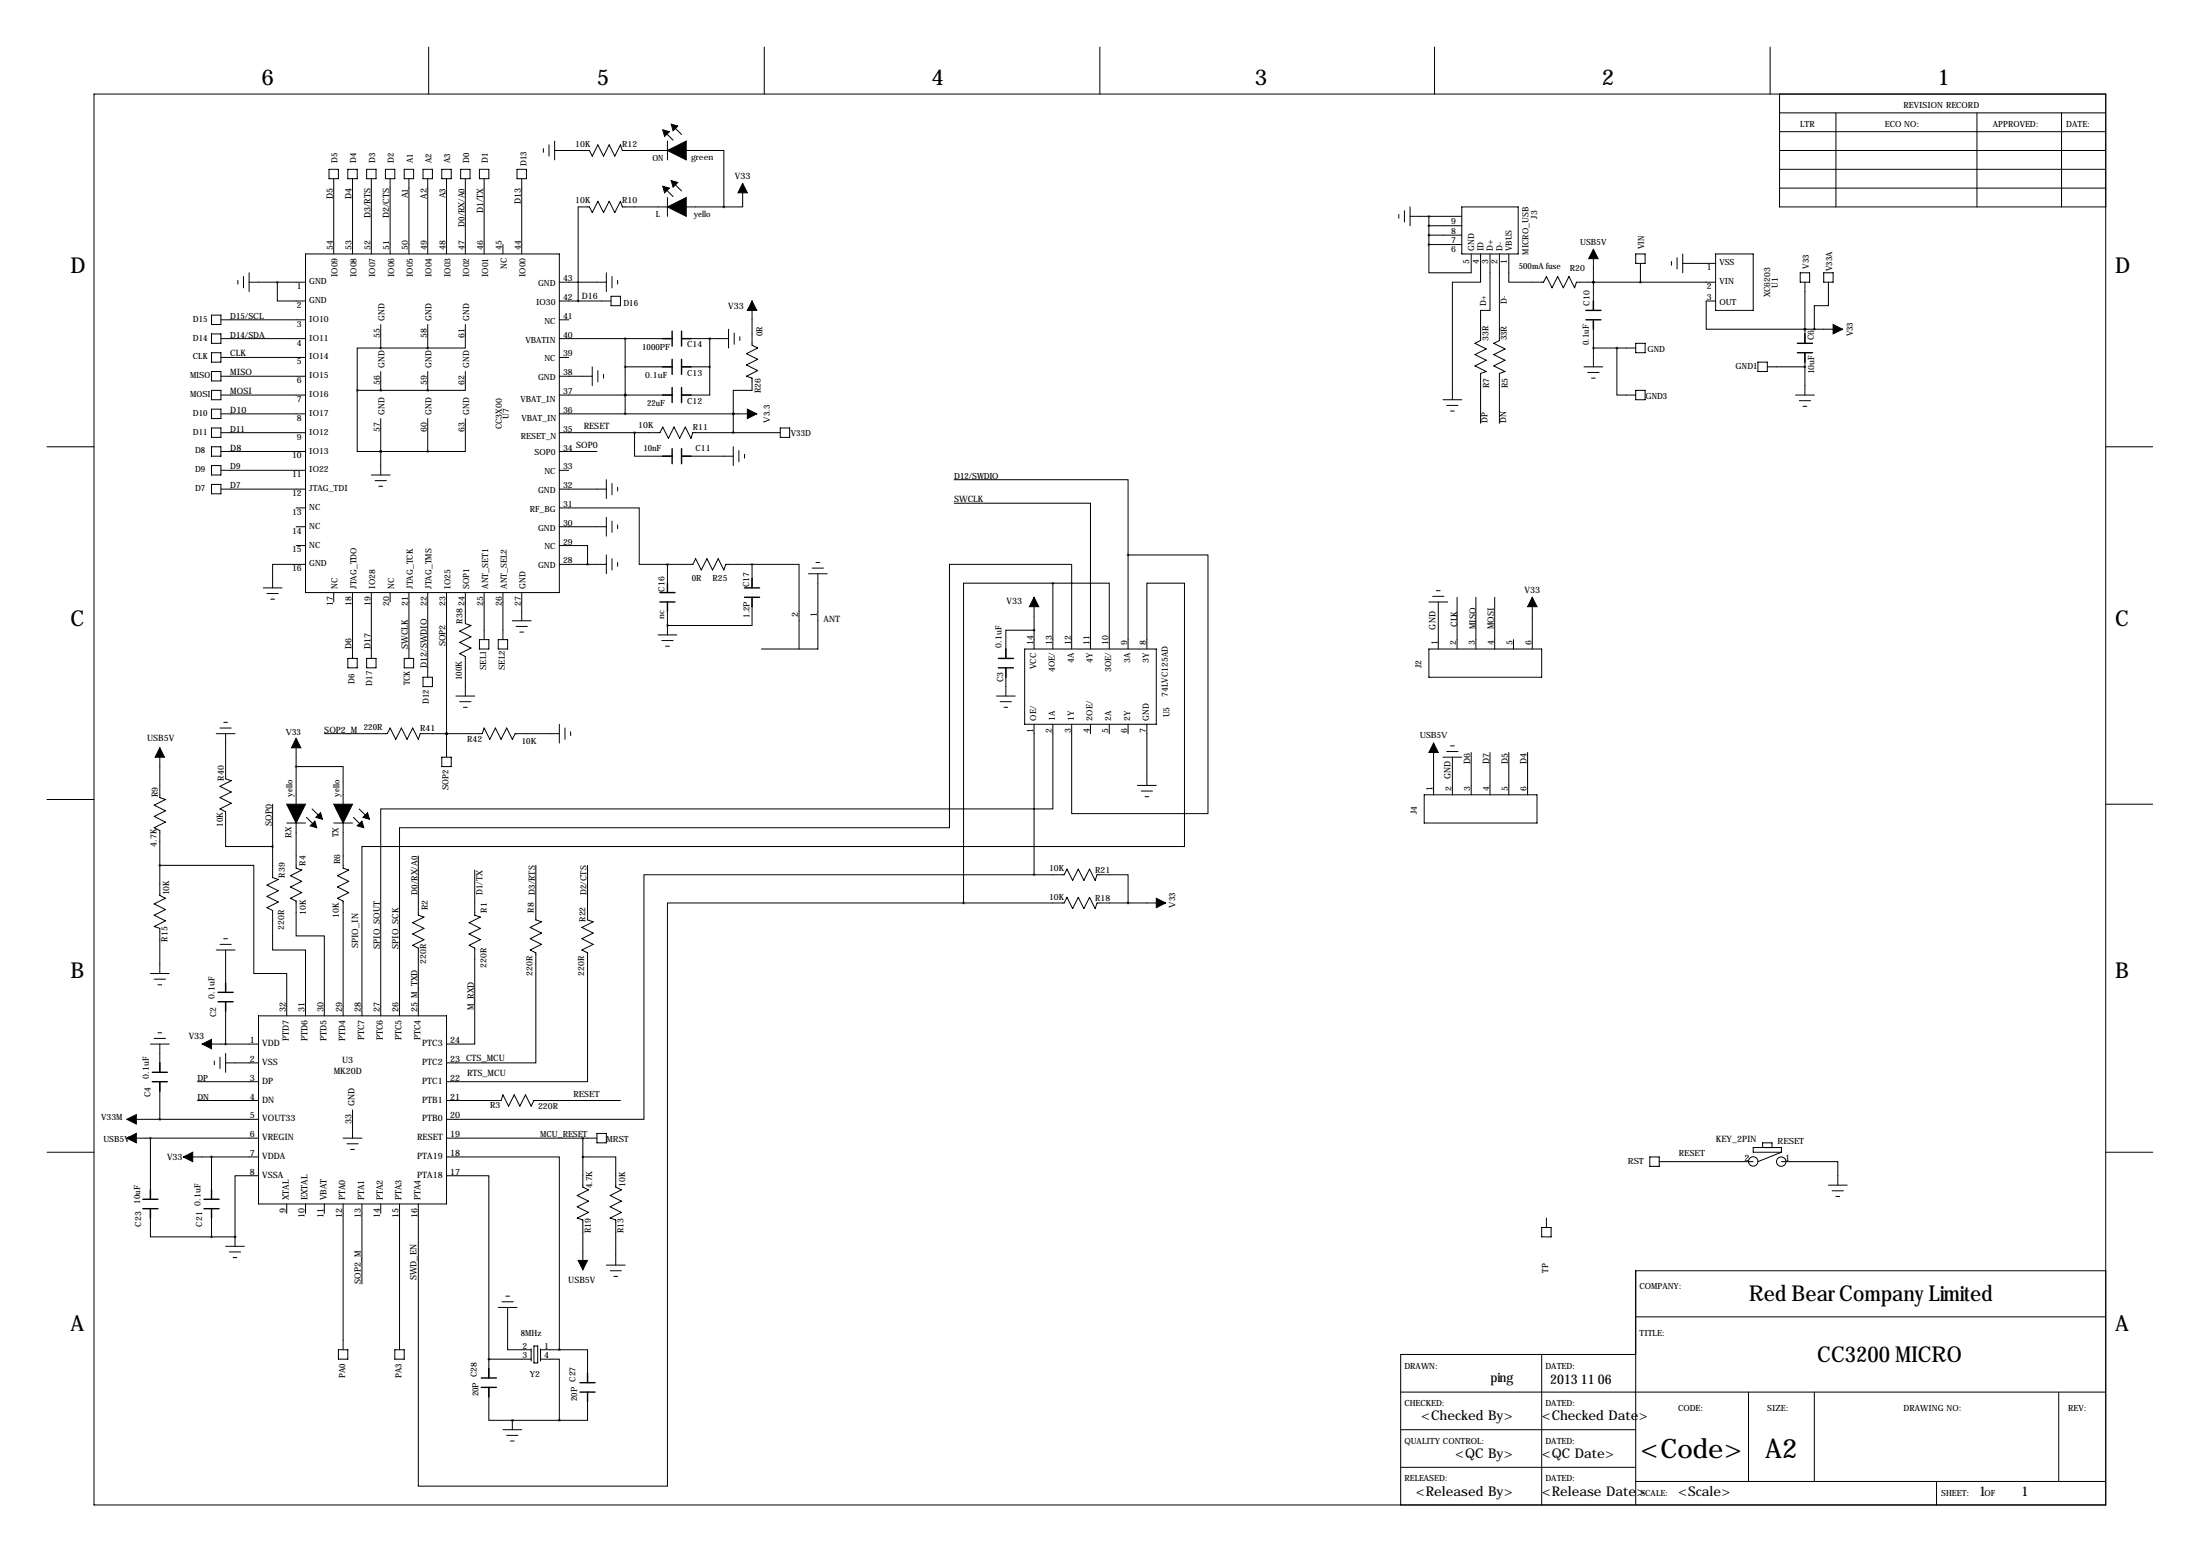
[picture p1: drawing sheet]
<svg xmlns="http://www.w3.org/2000/svg" width="594mm" height="419mm" viewBox="0 0 594 419" stroke-linecap="round" stroke-linejoin="round" font-family="sans-serif">
<g fill="none" stroke="#000" stroke-width=".27">
<path d="M115.8 12.7v12.7M206.5 12.7v12.7M297.2 12.7v12.7M387.6 12.7v12.7M478.3 12.7v12.7M25.4 25.4h543.6v381h-543.6zM148.3 39.1v3.1M149.9 38.1v5.1M180.1 36.1l1.8 1.7M180.3 38.1v5.1M182.4 34.5l1.7 1.8M480.8 25.4v30.5h88.2"/>
<path d="M480.8 30.5h88.2M480.8 35.6h88.2M496.1 30.5v25.4M534.2 30.5v25.4M557 30.5v25.4M88.9 45.7h2.5v2.6h-2.5zM90.2 48.3v20.3M94 45.7h2.5v2.6h-2.5zM95.2 48.3v20.3M99.1 45.7h2.5v2.6h-2.5zM100.3 48.3v20.3M104.1 45.7h2.6v2.6h-2.6z"/>
<path d="M105.4 48.3v20.3M109.2 45.7h2.6v2.6h-2.6zM110.5 48.3v20.3M114.3 45.7h2.5v2.6h-2.5zM115.6 48.3v20.3M119.4 45.7h2.5v2.6h-2.5zM120.6 48.3v20.3M124.5 45.7h2.5v2.6h-2.5zM125.7 48.3v20.3M129.5 45.7h2.6v2.6h-2.6zM130.8 48.3v20.3M139.7 45.7h2.5v2.6h-2.5z"/>
<path d="M141 48.3v20.3M146.8 40.1v1M149.9 40.6h9.4l.7 1.6 1.5-3.1 1.6 3.1 1.5-3.1 1.5 3.1 1.5-3.1 .5 1.5h12.2M180.1 51.3l1.8 1.8M180.3 55.9h-12.2l-.5-1.5-1.5 3-1.5-3-1.5 3-1.6-3-1.5 3-.7-1.5h-3.1v25.4M180.3 53.3v5.1M182.4 49.8l1.7 1.8M185.4 40.6h10.2v15.3M185.4 55.9h10.2M200.7 49.5v6.4h-5.1M378 57.9v1M379.5 56.9v3"/>
<path d="M381 58.4h14M381 55.9v5.1M386.1 58.4v7.6M395 55.9h15.2v12.7h-15.2zM480.8 40.6h88.2M480.8 45.7h88.2M480.8 50.8h88.2M64.3 75.7v1M65.8 74.7v3M67.3 76.2h15.2M67.3 73.7v5M74.9 76.2v5.1h7.6"/>
<path d="M82.5 68.6h68.6v91.4h-68.6zM135.9 66v2.6M151.1 76.2h12.7M163.8 73.7v5M165.4 74.7v3M166.9 75.7v1M386.1 66v7.7h11.4v-5.1M386.1 66h8.9M386.1 63.5h8.9M386.1 61h8.9M400 68.6v7.6h-7.6v31.7M402.6 68.6v15.2h-2.6v8.1l-1.5 .8 3.1 1.5-3.1 1.6 3.1 1.5-3.1 1.5 3.1 1.5-1.6 .5v13.5"/>
<path d="M405.1 68.6v23.3l-1.5 .8 3.1 1.5-3.1 1.6 3.1 1.5-3.1 1.5 3.1 1.5-1.6 .5v13.5M407.7 68.6v7.6h9.4l.7-1.5 1.6 3 1.5-3 1.5 3 1.5-3 1.5 3 .6-1.5h37.5M430.5 76.2h.1M430.5 67.3v16.5M442 68.6h2.5v2.5h-2.5zM443.2 71.1v5.1M451.6 70.6v1M453.1 69.6v3M454.7 71.1h8.8M454.7 68.6v5.1M463.5 68.6h10.2v15.2h-10.2zM486.4 73.7h2.5v2.5h-2.5z"/>
<path d="M487.7 76.2v16.5M492.8 73.7h2.5v2.5h-2.5zM494 76.2v6.4h-3.8v6.3M57.1 85.1h2.6v2.5h-2.6zM57.1 90.2h2.6v2.5h-2.6zM57.1 95.2h2.6v2.6h-2.6zM59.7 91.4h22.8M59.7 86.4h22.8M59.7 96.5h22.8M102.9 94h-6.4v11.4M102.9 87.6v6.4M102.9 94h12.7"/>
<path d="M115.6 87.6v6.4M125.7 87.6v6.4h-10.1M151.1 91.4h30.5M151.1 81.3h14M151.1 86.4h2.6M151.1 96.5h2.6M160 99.1v5M165.1 80h2.5v2.6h-2.5zM168.9 99.1h12.7M168.9 91.4v20.4M184.1 99.1h7.7M184.1 91.4h12.7"/>
<path d="M191.8 99.1v7.6h-7.7M191.8 91.4v7.7M196.8 88.9v5.1M198.4 89.9v3.1M199.9 90.9v1M203.2 81.3v11.9l1.5 .8-3 1.5 3 1.5-3 1.6 3 1.5-3 1.5 1.5 .5v3.3h-5.1v6.4M428 99.1h5.1M430.5 86.4v12.7M430.5 94h11.5M436.9 94v12.7h5.1M442 92.7h2.5v2.5h-2.5zM463.5 81.3h-2.5v7.6h26.7"/>
<path d="M475 97.8h2.5v2.5h-2.5zM477.5 99.1h10.2M487.7 95.2v3.9M487.7 88.9h.1M487.7 99.1v7.6M487.7 88.9h10.1M57.1 100.3h2.6v2.6h-2.6zM57.1 105.4h2.6v2.5h-2.6zM57.1 110.5h2.6v2.5h-2.6zM57.1 115.6h2.6v2.5h-2.6zM59.7 116.8h22.8M59.7 106.7h22.8"/>
<path d="M59.7 111.8h22.8M59.7 101.6h22.8M96.5 105.4v16.5h6.4M96.5 105.4h19.1M102.9 100.3v5.1M102.9 113v15.3M115.6 100.3v5.1M115.6 113v8.9M125.7 113v8.9h-10.1M125.7 100.3v5.1h-10.1M151.1 116.8h27.2l.8-1.5 1.5 3.1 1.5-3.1 1.5 3.1 1.6-3.1 1.5 3.1 .5-1.6h23.6M151.1 106.7h30.5"/>
<path d="M151.1 111.8h53.4M151.1 101.6h8.9M161.5 100.1v3M163.1 101.1v1M168.9 106.7h.1M171.4 116.8v6.4h10.2M198.1 111.8h.1M198.1 111.8v5M210.8 115.6h2.6v2.5h-2.6zM389.9 107.9h5.1M390.9 109.5h3.1M391.9 111h1"/>
<path d="M429 100.6h3.1M430 102.1h1M442 105.4h2.5v2.5h-2.5zM485.1 106.7h5.1M486.2 108.2h3M487.2 109.7h1M12.7 120.6h12.7M57.1 120.6h2.6v2.6h-2.6zM57.1 125.7h2.6v2.6h-2.6zM57.1 130.8h2.6v2.5h-2.6zM59.7 121.9h22.8M59.7 127h22.8"/>
<path d="M59.7 132.1h22.8M80 137.2h2.5M100.3 128.3h5.1M101.3 129.8h3.1M102.4 131.3h1M102.9 121.9h.1M102.9 121.9h12.7M151.1 137.2h21.6v15.2h7.6M151.1 121.9h10.2M151.1 127h2.6M151.1 132.1h12.7M163.8 129.5v5.1"/>
<path d="M163.8 139.7v5.1M165.4 130.6v3M166.9 131.6v1M184.1 123.2h14M198.1 120.6v5.1M199.6 121.7v3M201.2 122.7v1M257.8 135.9h36.8v39.4M257.8 129.5h47v20.4M569 120.6h12.7M71.1 158.8h5.1M80 142.2h2.5"/>
<path d="M80 147.3h2.5M82.5 152.4h-8.8v6.4M151.1 147.3h7.6v5.1M151.1 152.4h12.7M151.1 142.2h12.7M163.8 149.9v5M165.4 140.7v3.1M165.4 150.9v3M166.9 141.7v1M166.9 151.9v1M180.3 152.4h6.9l.8-1.5 1.5 3 1.5-3 1.5 3 1.6-3 1.5 3 .5-1.5h7.1M180.3 152.4v7.6"/>
<path d="M203.2 152.4h12.7v22.9M203.2 152.4v6.4M218.4 154.9h5.1M219.5 153.4h3M220.5 151.9h1M221 154.9v20.4h-15.3M284.5 157.5h15.2v17.8M284.5 157.5h-24.2v86.3M284.5 157.5v17.8M304.8 149.9h21.6v69.8h-36.8v-24.1M304.8 149.9v25.4M388.1 159.5h1"/>
<path d="M72.1 160.3h3.1M73.2 161.8h1M90.2 160v2.6M94 177.8h2.5v2.5h-2.5zM95.2 160v17.8M99.1 177.8h2.5v2.5h-2.5zM100.3 160v17.8M105.4 160v2.6M109.2 177.8h2.6v2.5h-2.6zM110.5 160v17.8M115.6 160v22.9M120.6 160v44.5"/>
<path d="M125.7 160v8.4l1.6 .5-3.1 1.5 3.1 1.6-3.1 1.5 3.1 1.5-3.1 1.5 1.5 .8v10.7M129.5 172.7h2.6v2.6h-2.6zM130.8 160v12.7M134.6 172.7h2.6v2.6h-2.6zM135.9 160v12.7M138.4 167.6h5.1M139.4 169.2h3.1M140.5 170.7h1M141 160v7.6M177.8 171.4h5.1M178.8 173h3.1M179.8 174.5h1"/>
<path d="M180.3 168.9h.1M180.3 162.6v8.8M203.2 161.3v7.6h-22.9M276.9 175.3h35.5v20.3h-35.5zM279.4 170.2h-7.6v7.6M279.4 161.3v14M289.6 175.3v-22.9h-33.1v71.1h-148.6v50.8M309.9 175.3v-17.8h10.1v71.1h-222.2v45.7M386.1 175.3h30.5v7.6h-30.5zM386.1 162.6h5.1M387.1 161h3M388.6 162.6v12.7"/>
<path d="M393.7 161.3v14M398.8 161.3v14M403.9 161.3v14M408.9 172.7v2.6M414 161.3v14M58.4 198.1h5.1M59.4 196.6h3.1M60.5 195.1h1M61 198.1v12.2l1.5 .5-3.1 1.5 3.1 1.6-3.1 1.5 3.1 1.5-3.1 1.5 1.6 .8v9.4h12.7M80 199.4v17.8M87.6 198.1h17l.8-1.5 1.5 3 1.6-3 1.5 3 1.5-3 1.5 3 .5-1.5h16.8l.5-1.5 1.5 3 1.6-3 1.5 3 1.5-3 1.5 3 .8-1.5h11.9M114.3 182.9h2.5v2.5h-2.5z"/>
<path d="M120.6 198.1h.1M123.2 188h5.1M124.2 189.5h3.1M125.2 191h1M151.1 195.6v5.1M152.7 196.6v3M154.2 197.6v1M269.2 188h5.1M270.3 189.5h3M271.3 191h1M271.8 180.3v7.7M279.4 195.6v40.6"/>
<path d="M284.5 195.6v22.8h-181.6v55.9M294.6 195.6v2.5M299.7 195.6v2.5M304.8 195.6v2.5M309.9 195.6v16.5M12.7 215.9h12.7M43.2 201.9v13.5l1.5 .5-3 1.5 3 1.5-3 1.6 3 1.5-3 1.5 1.5 .8v17.5l1.5 .8-3 1.5 3 1.5-3 1.5 3 1.6-3 1.5 1.5 .5v12.2M73.7 217.2v19.8l1.5 .5-3.1 1.5 3.1 1.5-3.1 1.6 3.1 1.5-3.1 1.5 1.6 .8v10.6h8.8v17.8M80 207h12.7v10.2M84.3 218.4l1.8 1.8M97 218.4l1.8 1.8M119.4 204.5h2.5v2.5h-2.5z"/>
<path d="M307.3 212.1h5.1M308.4 213.6h3M309.4 215.1h1M384.8 214.6h30.5v7.6h-30.5zM387.3 200.7v13.9M389.9 204.5h5.1M390.9 202.9h3.1M391.9 201.4h1M392.4 204.5v10.1M397.5 203.2v11.4M402.6 203.2v11.4M407.7 203.2v11.4"/>
<path d="M412.7 203.2v11.4M569 217.2h12.7M43.2 233.7h25.4v29.2h8.9v11.4M77.5 222.2h5M80 222.2v12.2l1.5 .5-3 1.6 3 1.5-3 1.5 3 1.5-3 1.6 1.5 .7v9.4h7.6v21.6M82.8 220.7l1.8 1.8M90.2 222.2h5M92.7 222.2v12.2l1.5 .5-3 1.6 3 1.5-3 1.5 3 1.5-3 1.6 1.5 .7v31M95.5 220.7l1.8 1.8M113 231.1v16l1.6 .5-3.1 1.6 3.1 1.5-3.1 1.5 3.1 1.5-3.1 1.6 1.5 .7v18.3M128.3 234.9v12.2l1.5 .5-3.1 1.6 3.1 1.5-3.1 1.5 3.1 1.5-3.1 1.6 1.6 .7v25.9h-7.7M144.8 233.7v14.7l1.5 .5-3 1.5 3 1.6-3 1.5 3 1.5-3 1.5 1.5 .8v29.7h-24.2"/>
<path d="M158.7 233.7v14.7l1.6 .5-3.1 1.5 3.1 1.6-3.1 1.5 3.1 1.5-3.1 1.5 1.5 .8v34.8h-38.1M279.4 236.2h-105.4v66.1h-53.4M279.4 236.2h8.1l.8-1.5 1.5 3 1.5-3 1.6 3 1.5-3 1.5 3 .5-1.5h8.4v7.6M58.4 256.5h5.1M59.4 255h3.1M60.5 253.5h1M61 256.5v11.5M260.3 243.8h-80v157.5h-67.3v-76.2M260.3 243.8h27.2l.8-1.5 1.5 3.1 1.5-3.1 1.6 3.1 1.5-3.1 1.5 3.1 .5-1.6h18.6M40.6 262.9h5.1M41.7 264.4h3M42.7 278.9h1"/>
<path d="M42.7 265.9h1M61 270.5v11.4M69.8 274.3h50.8v50.8h-50.8zM40.6 281.9h5.1M41.7 280.4h3M43.2 292.1v10.2M43.2 281.9v7.7M53.3 292.1h16.5M53.3 297.2h16.5M54.6 281.9h15.2M57.9 286.5v1M59.4 285.5v3"/>
<path d="M61 287h8.8M61 284.5v5.1M95.2 299.7v7.6M120.6 297.2h14.8l.5-1.5 1.5 3 1.5-3 1.6 3 1.5-3 1.5 3 .8-1.5h23.3M12.7 311.1h12.7M34.3 307.3h6.3M34.3 302.3h35.5M40.6 307.3v16.5M40.6 307.3h29.2M49.5 312.4h20.3M57.1 312.4v11.4M69.8 317.5h-6.3v16.5"/>
<path d="M92.7 307.3h5.1M93.7 308.9h3.1M94.7 310.4h1.1M120.6 317.5h11.5v49.5M120.6 312.4h30.5v52.1M120.6 307.3h40.7M157.5 312.4h8.9v8.1l1.5 .8-3.1 1.5 3.1 1.6-3.1 1.5 3.1 1.5-3.1 1.5 1.6 .5v12.2M157.5 307.3v13.2l1.5 .8-3 1.5 3 1.6-3 1.5 3 1.5-3 1.5 1.5 .5v13.5M161.3 306.1h2.5v2.5h-2.5zM445.8 312.4h2.5v2.6h-2.5zM448.3 313.7h25.4M473.7 309.9h7.6v1.2h-7.6z"/>
<path d="M476.2 309.9v-1.3h2.6v1.3M481.3 313.7h15.3v6.3M481.3 311.1l-6.3 2.6M569 311.1h12.7M40.6 326.4v7.6h16.5M57.1 334h6.4M57.1 326.4v7.6M61 336.5h5M62 338.1h3M63 339.6h1M63.5 334h.1M63.5 334v2.5"/>
<path d="M77.5 325.1v2.6M82.5 325.1v2.6M87.6 325.1v2.6M92.7 325.1v39.4M97.8 325.1v21.6M102.9 325.1v2.6M107.9 325.1v39.4M416.6 331.5h2.5v2.5h-2.5zM417.8 328.9v2.6M494 320h5.1M495 321.6h3.1M496.1 323.1h1"/>
<path d="M134.6 353.1h5.1M135.6 351.5h3.1M136.7 350h1M137.2 353.1v11.4h6.3M163.8 341.6h5.1M164.8 343.2h3.1M165.9 344.7h1M442 355.6h127M569 343.2h-127v63.2M91.4 364.5h2.6v2.5h-2.6zM106.7 364.5h2.5v2.5h-2.5zM132.1 374.6v8.9h6.3"/>
<path d="M132.1 367h11.4M132.1 367v5.1M143.5 364.2v3.3M144.3 363.5h1v4.5h-1zM146 367h5.1v16.5M146 364.2v3.3M146 364.5h5.1M151.1 364.5h7.6v8.9M158.7 375.9v7.6h-7.6M378.5 375.9h190.5M416.6 365.8v40.6M442 365.8h-63.5v40.6"/>
<path d="M472.4 375.9v24.1M490.2 375.9v24.1M556.3 375.9v24.1M135.9 386.1h5.1M136.9 387.6h3.1M137.9 389.1h1M138.4 383.5h.1M138.4 383.5v2.6M138.4 383.5h12.7M378.5 386.1h63.5M378.5 396.2h63.5M442 400h127"/>
<path d="M523.2 400v6.4"/>
<circle cx="473.7" cy="313.6" r="1.27"/>
<circle cx="481.3" cy="313.7" r="1.27"/>
</g>
<g fill="none" stroke="#000" stroke-width=".38">
<path d="M179.1 99.1h2.5M179.1 91.4h2.5M181.6 89.4v4.1M181.6 97v4.1M184.1 89.4v4.1M184.1 97v4.1M184.1 99.1h2.6M184.1 91.4h2.6M428.5 86.4h4.1M428.5 83.8h4.1M430.5 81.3v2.5M430.5 86.4v2.5"/>
<path d="M485.6 95.2h4.1M485.6 92.7h4.1M487.7 90.2v2.5M487.7 95.2v2.6M179.1 106.7h2.5M181.6 104.6v4.1M184.1 104.6v4.1M184.1 106.7h2.6M179.1 123.2h2.5M181.6 121.2v4M184.1 121.2v4M184.1 123.2h2.6"/>
<path d="M180.3 157.5v2.5M201.2 158.8h4M203.2 156.2v2.6M178.3 162.6h4.1M178.3 160h4.1M180.3 162.6v2.5M201.2 161.3h4M203.2 161.3v2.5M269.7 177.8h4.1M271.8 175.3v2.5M269.7 180.3h4.1M271.8 180.3v2.6"/>
<path d="M58.9 270.5h4.1M58.9 268h4.1M61 265.4v2.6M61 270.5v2.5M41.1 292.1h4.1M41.1 289.6h4.1M43.2 287v2.6M43.2 292.1v2.5M38.6 326.4h4.1M38.6 323.8h4.1M40.6 321.3v2.5M40.6 326.4v2.5"/>
<path d="M55.1 326.4h4.1M55.1 323.8h4.1M57.1 321.3v2.5M57.1 326.4v2.5M130 372.1h4.1M130 374.6h4.1M132.1 369.6v2.5M132.1 374.6v2.6M156.7 373.4h4.1M156.7 375.9h4.1M158.7 370.8v2.6M158.7 375.9v2.6"/>
</g>
<g fill="#000" stroke="#000" stroke-width=".27">
<path d="M179.1 35.1l1.7 .5-1.2 1.2zM181.4 33.5l1.7 .5-1.2 1.3zM180.3 55.9l5.1-2.6v5.1zM180.3 40.6l5.1-2.5v5.1zM179.1 50.3l1.7 .5-1.2 1.3zM181.4 48.8l1.7 .5-1.2 1.2zM200.7 49.5l1.2 2.6h-2.5zM430.5 67.3l1.3 2.6h-2.5zM203.2 81.3l1.3 2.5h-2.6zM495.3 87.6l2.5 1.3-2.5 1.3zM201.9 110.5l2.6 1.3-2.6 1.2zM279.4 161.3l1.3 2.5h-2.6z"/>
<path d="M414 161.3l1.3 2.5h-2.6zM80 199.4l1.3 2.5h-2.6zM43.2 201.9l1.2 2.6h-2.5zM85.3 220.7l1.3-1.2 .5 1.7zM98 220.7l1.3-1.2 .5 1.7zM387.3 200.7l1.3 2.5h-2.5zM77.5 217.2h5l-2.5 5zM83.8 223l1.3-1.3 .5 1.8zM90.2 217.2h5l-2.5 5zM96.5 223l1.3-1.3 .5 1.8zM312.4 242.6l2.6 1.2-2.6 1.3zM54.6 281.9l2.5-1.2v2.5z"/>
<path d="M34.3 302.3l2.5-1.3v2.5zM34.3 307.3l2.5-1.2v2.5zM49.5 312.4l2.6-1.3v2.6zM156.2 340.4h2.5l-1.2 2.5z"/>
</g>
<path d="M430.5 76.2a.05 .05 0 0 0 .1 0 .05 .05 0 0 0-.1 0zM57.1 312.4a.05 .05 0 0 0 .1 0 .05 .05 0 0 0-.1 0zM57.1 334a.05 .05 0 0 0 .1 0 .05 .05 0 0 0-.1 0zM40.6 307.3a.05 .05 0 0 0 .1 0 .05 .05 0 0 0-.1 0zM138.4 383.5a.05 .05 0 0 0 .1 0 .05 .05 0 0 0-.1 0zM151.1 383.5a.05 .05 0 0 0 .1 0 .05 .05 0 0 0-.1 0zM151.1 364.5a.05 .05 0 0 0 .1 0 .05 .05 0 0 0-.1 0zM60.9 281.9a.05 .05 0 0 0 .1 0 .05 .05 0 0 0-.1 0zM260.3 243.8a.05 .05 0 0 0 .1 0 .05 .05 0 0 0-.1 0zM74.9 76.2a.05 .05 0 0 0 .1 0 .05 .05 0 0 0-.1 0zM191.7 91.4a.05 .05 0 0 0 .1 0 .05 .05 0 0 0-.1 0zM191.7 99.1a.05 .05 0 0 0 .1 0 .05 .05 0 0 0-.1 0zM180.3 152.4a.05 .05 0 0 0 .1 0 .05 .05 0 0 0-.1 0zM180.3 168.9a.05 .05 0 0 0 .1 0 .05 .05 0 0 0-.1 0zM102.8 121.9a.05 .05 0 0 0 .1 0 .05 .05 0 0 0-.1 0zM115.5 121.9a.05 .05 0 0 0 .1 0 .05 .05 0 0 0-.1 0zM102.8 121.9a.05 .05 0 0 0 .1 0 .05 .05 0 0 0-.1 0zM102.8 105.4a.05 .05 0 0 0 .1 0 .05 .05 0 0 0-.1 0zM115.5 105.4a.05 .05 0 0 0 .1 0 .05 .05 0 0 0-.1 0zM102.8 94a.05 .05 0 0 0 .1 0 .05 .05 0 0 0-.1 0zM115.5 94a.05 .05 0 0 0 .1 0 .05 .05 0 0 0-.1 0zM171.4 116.8a.05 .05 0 0 0 .1 0 .05 .05 0 0 0-.1 0zM73.6 228.6a.05 .05 0 0 0 .1 0 .05 .05 0 0 0-.1 0zM120.6 198.1a.05 .05 0 0 0 .1 0 .05 .05 0 0 0-.1 0zM430.5 76.2a.05 .05 0 0 0 .1 0 .05 .05 0 0 0-.1 0zM443.2 76.2a.05 .05 0 0 0 .1 0 .05 .05 0 0 0-.1 0zM430.5 94a.05 .05 0 0 0 .1 0 .05 .05 0 0 0-.1 0zM158.7 152.4a.05 .05 0 0 0 .1 0 .05 .05 0 0 0-.1 0zM120.6 198.1a.05 .05 0 0 0 .1 0 .05 .05 0 0 0-.1 0z" fill="#000" stroke="#000" stroke-width=".63"/>
<g font-size="7.3">
<text x="443.3" y="393.7">&lt;Code&gt;</text>
<text x="477" y="393.7">A2</text>
</g>
<g font-size="5.9">
<text x="70.6" y="22.9">6</text>
<text x="161.3" y="22.9">5</text>
<text x="251.7" y="22.9">4</text>
<text x="339.1" y="22.9">3</text>
<text x="432.8" y="22.9">2</text>
<text x="523.5" y="22.9">1</text>
<text x="19" y="73.7">D</text>
<text x="571.5" y="73.7">D</text>
<text x="19" y="168.9">C</text>
<text x="571.5" y="168.9">C</text>
<text x="19" y="264.2">B</text>
<text x="571.5" y="264.2">B</text>
<text x="472.5" y="351.2">Red Bear Company Limited</text>
<text x="19" y="359.4">A</text>
<text x="571.5" y="359.4">A</text>
<text x="491" y="367.7">CC3200 MICRO</text>
</g>
<g font-size="3.6">
<text x="402.7" y="373.3">ping</text>
<text x="418.8" y="373.8">2013 11 06</text>
<text x="384" y="383.5">&lt;Checked By&gt;</text>
<text x="416.6" y="383.5">&lt;Checked Date&gt;</text>
<text x="393.1" y="393.7">&lt;QC By&gt;</text>
<text x="416.6" y="393.7">&lt;QC Date&gt;</text>
<text x="382.5" y="403.9">&lt;Released By&gt;</text>
<text x="416.6" y="403.9">&lt;Release Date&gt;</text>
<text x="453.4" y="403.9">&lt;Scale&gt;</text>
<text x="534.7" y="403.9">1</text>
<text x="546.1" y="403.9">1</text>
</g>
<g font-size="2.4">
<text x="89.9" y="53.8" transform="rotate(-90 89.9 53.8)">D5</text>
<text x="95" y="53.8" transform="rotate(-90 95 53.8)">D4</text>
<text x="115.3" y="53.7" transform="rotate(-90 115.3 53.7)">A2</text>
<text x="198.6" y="48.3">V33</text>
<text x="100.1" y="59" transform="rotate(-90 100.1 59)">D3/RTS</text>
<text x="105.2" y="59" transform="rotate(-90 105.2 59)">D2/CTS</text>
<text x="130.6" y="57.6" transform="rotate(-90 130.6 57.6)">D1/TX</text>
<text x="140.7" y="55.1" transform="rotate(-90 140.7 55.1)">D13</text>
<text x="157.2" y="80.8">D16</text>
<text x="196.8" y="83.3">V33</text>
<text x="62.2" y="96.3">CLK</text>
<text x="62.2" y="101.3">MISO</text>
<text x="62.2" y="106.4">MOSI</text>
<text x="62.2" y="111.5">D10</text>
<text x="157.7" y="116">RESET</text>
<text x="62.2" y="121.7">D8</text>
<text x="155.7" y="121">SOP0</text>
<text x="257.8" y="135.6">SWCLK</text>
<text x="411.9" y="160">V33</text>
<text x="215.6" y="166.6" transform="rotate(-90 215.6 166.6)">2</text>
<text x="220.7" y="166.6" transform="rotate(-90 220.7 166.6)">1</text>
<text x="272" y="163.1">V33</text>
<text x="222.5" y="168">ANT</text>
<text x="387.9" y="170" transform="rotate(-90 387.9 170)">GND</text>
<text x="393.7" y="169.3" transform="rotate(-90 393.7 169.3)">CLK</text>
<text x="398.8" y="169.9" transform="rotate(-90 398.8 169.9)">MISO</text>
<text x="403.6" y="169.9" transform="rotate(-90 403.6 169.9)">MOSI</text>
<text x="95" y="175.3" transform="rotate(-90 95 175.3)">D6</text>
<text x="100.1" y="175.3" transform="rotate(-90 100.1 175.3)">D17</text>
<text x="110.2" y="175.3" transform="rotate(-90 110.2 175.3)">SWCLK</text>
<text x="120.4" y="174.5" transform="rotate(-90 120.4 174.5)">SOP2</text>
<text x="115.3" y="180.3" transform="rotate(-90 115.3 180.3)">D12/SWDIO</text>
<text x="87.6" y="197.9">SOP2_M</text>
<text x="39.8" y="200">USB5V</text>
<text x="397.3" y="206.2" transform="rotate(-90 397.3 206.2)">D6</text>
<text x="402.3" y="206.2" transform="rotate(-90 402.3 206.2)">D7</text>
<text x="407.4" y="206.2" transform="rotate(-90 407.4 206.2)">D5</text>
<text x="412.5" y="206.2" transform="rotate(-90 412.5 206.2)">D4</text>
<text x="391.9" y="210.4" transform="rotate(-90 391.9 210.4)">GND</text>
<text x="73.4" y="223" transform="rotate(-90 73.4 223)">SOP0</text>
<text x="96.8" y="256" transform="rotate(-90 96.8 256)">SPIO_IN</text>
<text x="102.6" y="256.3" transform="rotate(-90 102.6 256.3)">SPIO_SOUT</text>
<text x="107.7" y="256.3" transform="rotate(-90 107.7 256.3)">SPIO_SCK</text>
<text x="77.2" y="273.3" transform="rotate(-90 77.2 273.3)">32</text>
<text x="82.3" y="273.3" transform="rotate(-90 82.3 273.3)">31</text>
<text x="87.4" y="273.3" transform="rotate(-90 87.4 273.3)">30</text>
<text x="92.5" y="273.3" transform="rotate(-90 92.5 273.3)">29</text>
<text x="97.5" y="273.3" transform="rotate(-90 97.5 273.3)">28</text>
<text x="102.6" y="273.3" transform="rotate(-90 102.6 273.3)">27</text>
<text x="107.7" y="273.3" transform="rotate(-90 107.7 273.3)">26</text>
<text x="112.8" y="273.3" transform="rotate(-90 112.8 273.3)">25 M_TXD</text>
<text x="128" y="272.8" transform="rotate(-90 128 272.8)">M_RXD</text>
<text x="51" y="280.7">V33</text>
<text x="67.5" y="281.7">1</text>
<text x="78" y="281" transform="rotate(-90 78 281)">PTD7</text>
<text x="83.1" y="281" transform="rotate(-90 83.1 281)">PTD6</text>
<text x="88.2" y="281" transform="rotate(-90 88.2 281)">PTD5</text>
<text x="93.3" y="281" transform="rotate(-90 93.3 281)">PTD4</text>
<text x="98.4" y="280.9" transform="rotate(-90 98.4 280.9)">PTC7</text>
<text x="103.4" y="280.9" transform="rotate(-90 103.4 280.9)">PTC6</text>
<text x="108.5" y="280.9" transform="rotate(-90 108.5 280.9)">PTC5</text>
<text x="113.6" y="280.9" transform="rotate(-90 113.6 280.9)">PTC4</text>
<text x="121.7" y="281.7">24</text>
<text x="67.5" y="286.8">2</text>
<text x="70.9" y="282.5">VDD</text>
<text x="70.9" y="287.6">VSS</text>
<text x="92.5" y="287">U3</text>
<text x="114.1" y="287.6">PTC2</text>
<text x="114.1" y="282.5">PTC3</text>
<text x="121.7" y="286.8">23 CTS_MCU</text>
<text x="67.5" y="291.8">3</text>
<text x="70.9" y="292.7">DP</text>
<text x="90.2" y="290">MK20D</text>
<text x="114.1" y="292.7">PTC1</text>
<text x="121.7" y="291.8">22</text>
<text x="126.2" y="290.6">RTS_MCU</text>
<text x="67.5" y="296.9">4</text>
<text x="70.9" y="297.8">DN</text>
<text x="95.8" y="298.7" transform="rotate(-90 95.8 298.7)">GND</text>
<text x="114.1" y="297.8">PTB1</text>
<text x="121.7" y="296.9">21</text>
<text x="67.5" y="302">5</text>
<text x="70.9" y="302.8">VOUT33</text>
<text x="95" y="303.5" transform="rotate(-90 95 303.5)">33</text>
<text x="114.1" y="302.8">PTB0</text>
<text x="121.7" y="302">20</text>
<text x="67.5" y="307.1">6</text>
<text x="70.9" y="307.9">VREGIN</text>
<text x="112.7" y="307.9">RESET</text>
<text x="121.7" y="307.1">19</text>
<text x="463.6" y="308.5">KEY_2PIN</text>
<text x="45.1" y="313.2">V33</text>
<text x="67.5" y="312.2">7</text>
<text x="67.5" y="317.2">8</text>
<text x="70.9" y="313">VDDA</text>
<text x="112.7" y="313">PTA19</text>
<text x="121.7" y="317.2">17</text>
<text x="121.7" y="312.2">18</text>
<text x="471.3" y="313.4">2</text>
<text x="482.3" y="313.4">1</text>
<text x="70.9" y="318.1">VSSA</text>
<text x="112.7" y="318.1">PTA18</text>
<text x="77.2" y="327.5" transform="rotate(-90 77.2 327.5)">9</text>
<text x="78" y="324.1" transform="rotate(-90 78 324.1)">XTAL</text>
<text x="82.3" y="328.9" transform="rotate(-90 82.3 328.9)">10</text>
<text x="83.1" y="324.1" transform="rotate(-90 83.1 324.1)">EXTAL</text>
<text x="87.4" y="328.9" transform="rotate(-90 87.4 328.9)">11</text>
<text x="88.2" y="324.1" transform="rotate(-90 88.2 324.1)">VBAT</text>
<text x="92.5" y="328.9" transform="rotate(-90 92.5 328.9)">12</text>
<text x="93.3" y="324.1" transform="rotate(-90 93.3 324.1)">PTA0</text>
<text x="97.5" y="328.9" transform="rotate(-90 97.5 328.9)">13</text>
<text x="98.4" y="324.1" transform="rotate(-90 98.4 324.1)">PTA1</text>
<text x="102.6" y="328.9" transform="rotate(-90 102.6 328.9)">14</text>
<text x="103.4" y="324.1" transform="rotate(-90 103.4 324.1)">PTA2</text>
<text x="107.7" y="328.9" transform="rotate(-90 107.7 328.9)">15</text>
<text x="108.5" y="324.1" transform="rotate(-90 108.5 324.1)">PTA3</text>
<text x="112.8" y="328.9" transform="rotate(-90 112.8 328.9)">16</text>
<text x="113.6" y="324.1" transform="rotate(-90 113.6 324.1)">PTA4</text>
<text x="97.5" y="346.7" transform="rotate(-90 97.5 346.7)">SOP2_M</text>
<text x="112.5" y="345.7" transform="rotate(-90 112.5 345.7)">SWD_EN</text>
<text x="153.6" y="346.5">USB5V</text>
</g>
<g font-size="2.3">
<text x="514.4" y="29.2">REVISION RECORD</text>
<text x="486.4" y="34.3">LTR</text>
<text x="509.3" y="34.3">ECO NO:</text>
<text x="538.5" y="34.3">APPROVED:</text>
<text x="558.3" y="34.3">DATE:</text>
<text x="155.4" y="39.6">10K</text>
<text x="168.1" y="39.7">R12</text>
<text x="91.2" y="44.1" transform="rotate(-90 91.2 44.1)">D5</text>
<text x="96.3" y="44.1" transform="rotate(-90 96.3 44.1)">D4</text>
<text x="101.3" y="44.1" transform="rotate(-90 101.3 44.1)">D3</text>
<text x="106.4" y="44.1" transform="rotate(-90 106.4 44.1)">D2</text>
<text x="111.5" y="44" transform="rotate(-90 111.5 44)">A1</text>
<text x="116.6" y="44" transform="rotate(-90 116.6 44)">A2</text>
<text x="121.7" y="44" transform="rotate(-90 121.7 44)">A3</text>
<text x="126.7" y="44.1" transform="rotate(-90 126.7 44.1)">D0</text>
<text x="131.8" y="44.1" transform="rotate(-90 131.8 44.1)">D1</text>
<text x="142.2" y="44.9" transform="rotate(-90 142.2 44.9)">D13</text>
<text x="176.3" y="43.4">ON</text>
<text x="186.7" y="43.3">green</text>
<text x="110.2" y="53.6" transform="rotate(-90 110.2 53.6)">A1</text>
<text x="120.4" y="53.6" transform="rotate(-90 120.4 53.6)">A3</text>
<text x="155.4" y="54.9">10K</text>
<text x="168.1" y="55">R10</text>
<text x="177.2" y="58.7">L</text>
<text x="187.5" y="58.7">yello</text>
<text x="415.4" y="59" transform="rotate(-90 415.4 59)">J3</text>
<text x="125.5" y="61.2" transform="rotate(-90 125.5 61.2)">D0/RX/A0</text>
<text x="392.1" y="65.6">7</text>
<text x="392.1" y="63.1">8</text>
<text x="392.1" y="60.5">9</text>
<text x="89.9" y="67.6" transform="rotate(-90 89.9 67.6)">54</text>
<text x="95" y="67.6" transform="rotate(-90 95 67.6)">53</text>
<text x="100.1" y="67.6" transform="rotate(-90 100.1 67.6)">52</text>
<text x="105.2" y="67.6" transform="rotate(-90 105.2 67.6)">51</text>
<text x="110.2" y="67.6" transform="rotate(-90 110.2 67.6)">50</text>
<text x="115.3" y="67.6" transform="rotate(-90 115.3 67.6)">49</text>
<text x="120.4" y="67.6" transform="rotate(-90 120.4 67.6)">48</text>
<text x="125.5" y="67.6" transform="rotate(-90 125.5 67.6)">47</text>
<text x="130.6" y="67.6" transform="rotate(-90 130.6 67.6)">46</text>
<text x="135.6" y="67.6" transform="rotate(-90 135.6 67.6)">45</text>
<text x="140.7" y="67.6" transform="rotate(-90 140.7 67.6)">44</text>
<text x="392.1" y="68.2">6</text>
<text x="397" y="71.4" transform="rotate(-90 397 71.4)">5</text>
<text x="398.3" y="67.8" transform="rotate(-90 398.3 67.8)">GND</text>
<text x="399.5" y="71.4" transform="rotate(-90 399.5 71.4)">4</text>
<text x="400.9" y="67.8" transform="rotate(-90 400.9 67.8)">ID</text>
<text x="402.1" y="71.4" transform="rotate(-90 402.1 71.4)">3</text>
<text x="403.4" y="67.8" transform="rotate(-90 403.4 67.8)">D+</text>
<text x="404.6" y="71.4" transform="rotate(-90 404.6 71.4)">2</text>
<text x="405.9" y="67.8" transform="rotate(-90 405.9 67.8)">D-</text>
<text x="407.2" y="71.4" transform="rotate(-90 407.2 71.4)">1</text>
<text x="408.5" y="67.8" transform="rotate(-90 408.5 67.8)">VBUS</text>
<text x="413" y="68.8" transform="rotate(-90 413 68.8)">MICRO_USB</text>
<text x="427" y="66">USB5V</text>
<text x="444.2" y="67.3" transform="rotate(-90 444.2 67.3)">VIN</text>
<text x="464.6" y="71.7">VSS</text>
<text x="83.6" y="76.8">GND</text>
<text x="91.2" y="74.9" transform="rotate(-90 91.2 74.9)">IO09</text>
<text x="96.3" y="74.9" transform="rotate(-90 96.3 74.9)">IO08</text>
<text x="101.4" y="74.9" transform="rotate(-90 101.4 74.9)">IO07</text>
<text x="106.5" y="74.9" transform="rotate(-90 106.5 74.9)">IO06</text>
<text x="111.5" y="74.9" transform="rotate(-90 111.5 74.9)">IO05</text>
<text x="116.6" y="74.9" transform="rotate(-90 116.6 74.9)">IO04</text>
<text x="121.7" y="74.9" transform="rotate(-90 121.7 74.9)">IO03</text>
<text x="126.8" y="74.9" transform="rotate(-90 126.8 74.9)">IO02</text>
<text x="131.9" y="74.9" transform="rotate(-90 131.9 74.9)">IO01</text>
<text x="137" y="72.6" transform="rotate(-90 137 72.6)">NC</text>
<text x="142" y="74.9" transform="rotate(-90 142 74.9)">IO00</text>
<text x="145.4" y="77.3">GND</text>
<text x="152.1" y="75.9">43</text>
<text x="410.4" y="72.7">500mA fuse</text>
<text x="424.2" y="73.2">R20</text>
<text x="461.2" y="73">1</text>
<text x="464.6" y="76.8">VIN</text>
<text x="480.4" y="77.6" transform="rotate(-90 480.4 77.6)">U1</text>
<text x="488.7" y="72.5" transform="rotate(-90 488.7 72.5)">V33</text>
<text x="495" y="73.2" transform="rotate(-90 495 73.2)">V33A</text>
<text x="80.2" y="78.1">1</text>
<text x="80.2" y="83.1">2</text>
<text x="83.6" y="81.8">GND</text>
<text x="144.8" y="82.3">IO30</text>
<text x="152.1" y="81">42</text>
<text x="168.5" y="82.6">D16</text>
<text x="401.6" y="82.5" transform="rotate(-90 401.6 82.5)">D+</text>
<text x="407.2" y="82" transform="rotate(-90 407.2 82)">D-</text>
<text x="429.5" y="82.6" transform="rotate(-90 429.5 82.6)">C10</text>
<text x="461.2" y="78.1">2</text>
<text x="461.2" y="81">3</text>
<text x="464.6" y="82.3">OUT</text>
<text x="478.3" y="80.3" transform="rotate(-90 478.3 80.3)">XC6203</text>
<text x="52.1" y="86.9">D15</text>
<text x="62.2" y="86.1">D15/SCL</text>
<text x="80.2" y="88.2">3</text>
<text x="83.6" y="86.9">IO10</text>
<text x="103.9" y="86.6" transform="rotate(-90 103.9 86.6)">GND</text>
<text x="116.6" y="86.6" transform="rotate(-90 116.6 86.6)">GND</text>
<text x="126.8" y="86.6" transform="rotate(-90 126.8 86.6)">GND</text>
<text x="147.1" y="87.4">NC</text>
<text x="152.1" y="86.1">41</text>
<text x="52.1" y="92">D14</text>
<text x="62.2" y="91.2">D14/SDA</text>
<text x="80.2" y="93.3">4</text>
<text x="83.6" y="92">IO11</text>
<text x="102.6" y="91.3" transform="rotate(-90 102.6 91.3)">55</text>
<text x="115.3" y="91.3" transform="rotate(-90 115.3 91.3)">58</text>
<text x="125.5" y="91.3" transform="rotate(-90 125.5 91.3)">61</text>
<text x="141.9" y="92.5">VBATIN</text>
<text x="152.1" y="91.2">40</text>
<text x="173.5" y="94.5">1000PF</text>
<text x="185.7" y="93.8">C14</text>
<text x="206" y="90.7" transform="rotate(-90 206 90.7)">0R</text>
<text x="402.2" y="92" transform="rotate(-90 402.2 92)">33R</text>
<text x="407.2" y="91.9" transform="rotate(-90 407.2 91.9)">33R</text>
<text x="429.3" y="93.2" transform="rotate(-90 429.3 93.2)">0.1uF</text>
<text x="445.2" y="95">GND</text>
<text x="490.1" y="91.8" transform="rotate(-90 490.1 91.8)">C6</text>
<text x="500.6" y="90.8" transform="rotate(-90 500.6 90.8)">V33</text>
<text x="52.1" y="97">CLK</text>
<text x="80.2" y="98.4">5</text>
<text x="83.6" y="97.1">IO14</text>
<text x="103.9" y="99.3" transform="rotate(-90 103.9 99.3)">GND</text>
<text x="116.6" y="99.3" transform="rotate(-90 116.6 99.3)">GND</text>
<text x="126.8" y="99.3" transform="rotate(-90 126.8 99.3)">GND</text>
<text x="147.1" y="97.6">NC</text>
<text x="152.1" y="101.3">38</text>
<text x="152.1" y="96.3">39</text>
<text x="185.7" y="101.4">C13</text>
<text x="469" y="99.6">GND1</text>
<text x="490.2" y="101.1" transform="rotate(-90 490.2 101.1)">10uF</text>
<text x="51.4" y="102.1">MISO</text>
<text x="51.4" y="107.2">MOSI</text>
<text x="80.2" y="103.5">6</text>
<text x="83.6" y="102.2">IO15</text>
<text x="83.6" y="107.2">IO16</text>
<text x="102.6" y="104" transform="rotate(-90 102.6 104)">56</text>
<text x="115.3" y="104" transform="rotate(-90 115.3 104)">59</text>
<text x="125.5" y="104" transform="rotate(-90 125.5 104)">62</text>
<text x="145.4" y="102.7">GND</text>
<text x="152.1" y="106.4">37</text>
<text x="174.3" y="102.1">0.1uF</text>
<text x="205.6" y="106.2" transform="rotate(-90 205.6 106.2)">R26</text>
<text x="402.3" y="104.8" transform="rotate(-90 402.3 104.8)">R7</text>
<text x="407.4" y="104.8" transform="rotate(-90 407.4 104.8)">R5</text>
<text x="444.6" y="107.7">GND3</text>
<text x="52.1" y="112.3">D10</text>
<text x="80.2" y="108.5">7</text>
<text x="80.2" y="113.6">8</text>
<text x="83.6" y="112.3">IO17</text>
<text x="103.9" y="112" transform="rotate(-90 103.9 112)">GND</text>
<text x="116.6" y="112" transform="rotate(-90 116.6 112)">GND</text>
<text x="126.8" y="112" transform="rotate(-90 126.8 112)">GND</text>
<text x="137.5" y="113.2" transform="rotate(-90 137.5 113.2)">U7</text>
<text x="140.6" y="108.5">VBAT_IN</text>
<text x="140.9" y="113.6">VBAT_IN</text>
<text x="152.1" y="111.5">36</text>
<text x="174.9" y="109.7">22uF</text>
<text x="185.7" y="109.1">C12</text>
<text x="52.1" y="117.4">D11</text>
<text x="62.2" y="116.6">D11</text>
<text x="80.2" y="118.7">9</text>
<text x="83.6" y="117.4">IO12</text>
<text x="102.6" y="116.7" transform="rotate(-90 102.6 116.7)">57</text>
<text x="115.3" y="116.7" transform="rotate(-90 115.3 116.7)">60</text>
<text x="125.5" y="116.7" transform="rotate(-90 125.5 116.7)">63</text>
<text x="135.6" y="115.9" transform="rotate(-90 135.6 115.9)">CC3X00</text>
<text x="140.7" y="118.7">RESET_N</text>
<text x="152.1" y="116.6">35</text>
<text x="172.5" y="115.7">10K</text>
<text x="187.2" y="116.1">R11</text>
<text x="208" y="114.1" transform="rotate(-90 208 114.1)">V3.3</text>
<text x="213.7" y="117.9">V33D</text>
<text x="401.9" y="114.3" transform="rotate(-90 401.9 114.3)">DP</text>
<text x="407" y="114.3" transform="rotate(-90 407 114.3)">DN</text>
<text x="52.7" y="122.4">D8</text>
<text x="78.9" y="123.8">10</text>
<text x="83.6" y="122.5">IO13</text>
<text x="144.4" y="123">SOP0</text>
<text x="152.1" y="121.7">34</text>
<text x="173.8" y="121.9">10nF</text>
<text x="187.9" y="121.8">C11</text>
<text x="52.7" y="127.5">D9</text>
<text x="62.2" y="126.7">D9</text>
<text x="62.2" y="131.8">D7</text>
<text x="78.9" y="128.9">11</text>
<text x="83.6" y="127.6">IO22</text>
<text x="147.1" y="128.1">NC</text>
<text x="152.1" y="131.8">32</text>
<text x="152.1" y="126.7">33</text>
<text x="257.8" y="129.3">D12/SWDIO</text>
<text x="52.7" y="132.6">D7</text>
<text x="78.9" y="133.9">12</text>
<text x="83.6" y="132.6">JTAG_TDI</text>
<text x="83.6" y="137.7">NC</text>
<text x="145.4" y="133.1">GND</text>
<text x="152.1" y="136.9">31</text>
<text x="78.9" y="139">13</text>
<text x="83.6" y="142.8">NC</text>
<text x="143.1" y="138.2">RF_BG</text>
<text x="145.4" y="143.3">GND</text>
<text x="152.1" y="142">30</text>
<text x="78.9" y="144.1">14</text>
<text x="78.9" y="149.2">15</text>
<text x="83.6" y="147.9">NC</text>
<text x="147.1" y="148.4">NC</text>
<text x="152.1" y="147.1">29</text>
<text x="78.9" y="154.3">16</text>
<text x="83.6" y="153">GND</text>
<text x="145.4" y="153.5">GND</text>
<text x="152.1" y="152.1">28</text>
<text x="91.2" y="159" transform="rotate(-90 91.2 159)">NC</text>
<text x="96.3" y="159" transform="rotate(-90 96.3 159)">JTAG_TDO</text>
<text x="101.4" y="159" transform="rotate(-90 101.4 159)">IO28</text>
<text x="106.5" y="159" transform="rotate(-90 106.5 159)">NC</text>
<text x="111.5" y="159" transform="rotate(-90 111.5 159)">JTAG_TCK</text>
<text x="116.6" y="159" transform="rotate(-90 116.6 159)">JTAG_TMS</text>
<text x="121.7" y="159" transform="rotate(-90 121.7 159)">IO25</text>
<text x="126.8" y="159" transform="rotate(-90 126.8 159)">SOP1</text>
<text x="131.9" y="159" transform="rotate(-90 131.9 159)">ANT_SET1</text>
<text x="137" y="159" transform="rotate(-90 137 159)">ANT_SEL2</text>
<text x="142" y="159" transform="rotate(-90 142 159)">GND</text>
<text x="179.6" y="159.8" transform="rotate(-90 179.6 159.8)">C16</text>
<text x="186.9" y="157">0R</text>
<text x="192.5" y="157">R25</text>
<text x="202.4" y="158.5" transform="rotate(-90 202.4 158.5)">C17</text>
<text x="89.9" y="163.7" transform="rotate(-90 89.9 163.7)">17</text>
<text x="95" y="163.7" transform="rotate(-90 95 163.7)">18</text>
<text x="100.1" y="163.7" transform="rotate(-90 100.1 163.7)">19</text>
<text x="105.2" y="163.7" transform="rotate(-90 105.2 163.7)">20</text>
<text x="110.2" y="163.7" transform="rotate(-90 110.2 163.7)">21</text>
<text x="115.3" y="163.7" transform="rotate(-90 115.3 163.7)">22</text>
<text x="120.4" y="163.7" transform="rotate(-90 120.4 163.7)">23</text>
<text x="125.5" y="163.7" transform="rotate(-90 125.5 163.7)">24</text>
<text x="130.6" y="163.7" transform="rotate(-90 130.6 163.7)">25</text>
<text x="135.6" y="163.7" transform="rotate(-90 135.6 163.7)">26</text>
<text x="140.7" y="163.7" transform="rotate(-90 140.7 163.7)">27</text>
<text x="179.4" y="167" transform="rotate(-90 179.4 167)">nc</text>
<text x="202.5" y="166.8" transform="rotate(-90 202.5 166.8)">1.2P</text>
<text x="125" y="168.4" transform="rotate(-90 125 168.4)">R38</text>
<text x="270.6" y="174.9" transform="rotate(-90 270.6 174.9)">0.1uF</text>
<text x="279.1" y="174.2" transform="rotate(-90 279.1 174.2)">14</text>
<text x="284.2" y="174.2" transform="rotate(-90 284.2 174.2)">13</text>
<text x="289.3" y="174.2" transform="rotate(-90 289.3 174.2)">12</text>
<text x="290.1" y="179" transform="rotate(-90 290.1 179)">4A</text>
<text x="294.4" y="174.2" transform="rotate(-90 294.4 174.2)">11</text>
<text x="295.2" y="179" transform="rotate(-90 295.2 179)">4Y</text>
<text x="299.5" y="174.2" transform="rotate(-90 299.5 174.2)">10</text>
<text x="304.5" y="174.2" transform="rotate(-90 304.5 174.2)">9</text>
<text x="305.4" y="179" transform="rotate(-90 305.4 179)">3A</text>
<text x="309.6" y="174.2" transform="rotate(-90 309.6 174.2)">8</text>
<text x="310.4" y="179" transform="rotate(-90 310.4 179)">3Y</text>
<text x="388.4" y="174.2" transform="rotate(-90 388.4 174.2)">1</text>
<text x="393.4" y="174.2" transform="rotate(-90 393.4 174.2)">2</text>
<text x="398.5" y="174.2" transform="rotate(-90 398.5 174.2)">3</text>
<text x="403.6" y="174.2" transform="rotate(-90 403.6 174.2)">4</text>
<text x="408.7" y="174.2" transform="rotate(-90 408.7 174.2)">5</text>
<text x="413.8" y="174.2" transform="rotate(-90 413.8 174.2)">6</text>
<text x="95.8" y="184.8" transform="rotate(-90 95.8 184.8)">D6</text>
<text x="100.6" y="185.1" transform="rotate(-90 100.6 185.1)">D17</text>
<text x="110.8" y="185.1" transform="rotate(-90 110.8 185.1)">TCK</text>
<text x="124.7" y="183.7" transform="rotate(-90 124.7 183.7)">100K</text>
<text x="131.3" y="180.9" transform="rotate(-90 131.3 180.9)">SEL1</text>
<text x="136.4" y="180.9" transform="rotate(-90 136.4 180.9)">SEL2</text>
<text x="271" y="184.3" transform="rotate(-90 271 184.3)">C3</text>
<text x="280" y="180.6" transform="rotate(-90 280 180.6)">VCC</text>
<text x="285" y="181.5" transform="rotate(-90 285 181.5)">4OE/</text>
<text x="300.3" y="181.5" transform="rotate(-90 300.3 181.5)">3OE/</text>
<text x="384" y="180.4" transform="rotate(-90 384 180.4)">J2</text>
<text x="115.8" y="190.2" transform="rotate(-90 115.8 190.2)">D12</text>
<text x="315.6" y="188.2" transform="rotate(-90 315.6 188.2)">74LVC125AD</text>
<text x="98.3" y="197.1">220R</text>
<text x="113.5" y="197.4">R41</text>
<text x="279.1" y="197.9" transform="rotate(-90 279.1 197.9)">1</text>
<text x="280" y="194.6" transform="rotate(-90 280 194.6)">OE/</text>
<text x="284.2" y="197.9" transform="rotate(-90 284.2 197.9)">2</text>
<text x="285" y="194.6" transform="rotate(-90 285 194.6)">1A</text>
<text x="289.3" y="197.9" transform="rotate(-90 289.3 197.9)">3</text>
<text x="290.1" y="194.6" transform="rotate(-90 290.1 194.6)">1Y</text>
<text x="294.4" y="197.9" transform="rotate(-90 294.4 197.9)">4</text>
<text x="295.2" y="194.6" transform="rotate(-90 295.2 194.6)">2OE/</text>
<text x="299.5" y="197.9" transform="rotate(-90 299.5 197.9)">5</text>
<text x="300.3" y="194.6" transform="rotate(-90 300.3 194.6)">2A</text>
<text x="304.5" y="197.9" transform="rotate(-90 304.5 197.9)">6</text>
<text x="305.4" y="194.6" transform="rotate(-90 305.4 194.6)">2Y</text>
<text x="309.6" y="197.9" transform="rotate(-90 309.6 197.9)">7</text>
<text x="310.4" y="194.6" transform="rotate(-90 310.4 194.6)">GND</text>
<text x="316" y="193.7" transform="rotate(-90 316 193.7)">U5</text>
<text x="77.2" y="198.4">V33</text>
<text x="126.2" y="200.5">R42</text>
<text x="141" y="200.9">10K</text>
<text x="383.6" y="199.4">USB5V</text>
<text x="42.7" y="215.3" transform="rotate(-90 42.7 215.3)">R9</text>
<text x="60.5" y="210.8" transform="rotate(-90 60.5 210.8)">R40</text>
<text x="79" y="215.1" transform="rotate(-90 79 215.1)">yello</text>
<text x="91.7" y="215.1" transform="rotate(-90 91.7 215.1)">yello</text>
<text x="121.2" y="213.3" transform="rotate(-90 121.2 213.3)">SOP2</text>
<text x="387.1" y="213.6" transform="rotate(-90 387.1 213.6)">1</text>
<text x="392.2" y="213.6" transform="rotate(-90 392.2 213.6)">2</text>
<text x="397.3" y="213.6" transform="rotate(-90 397.3 213.6)">3</text>
<text x="402.3" y="213.6" transform="rotate(-90 402.3 213.6)">4</text>
<text x="407.4" y="213.6" transform="rotate(-90 407.4 213.6)">5</text>
<text x="412.5" y="213.6" transform="rotate(-90 412.5 213.6)">6</text>
<text x="382.8" y="219.8" transform="rotate(-90 382.8 219.8)">J4</text>
<text x="60.2" y="223.2" transform="rotate(-90 60.2 223.2)">10K</text>
<text x="78.7" y="226.3" transform="rotate(-90 78.7 226.3)">RX</text>
<text x="91.4" y="226.1" transform="rotate(-90 91.4 226.1)">TX</text>
<text x="42.3" y="228.8" transform="rotate(-90 42.3 228.8)">4.7K</text>
<text x="82.5" y="233.8" transform="rotate(-90 82.5 233.8)">R4</text>
<text x="91.9" y="233.3" transform="rotate(-90 91.9 233.3)">R6</text>
<text x="77" y="237" transform="rotate(-90 77 237)">R39</text>
<text x="283.5" y="235.3">10K</text>
<text x="295.9" y="235.7">R21</text>
<text x="45.7" y="241.8" transform="rotate(-90 45.7 241.8)">10K</text>
<text x="112.8" y="241.6" transform="rotate(-90 112.8 241.6)">D0/RX/A0</text>
<text x="115.6" y="245.7" transform="rotate(-90 115.6 245.7)">R2</text>
<text x="130.3" y="241.7" transform="rotate(-90 130.3 241.7)">D1/TX</text>
<text x="144.5" y="241.6" transform="rotate(-90 144.5 241.6)">D3/RTS</text>
<text x="158.5" y="241.7" transform="rotate(-90 158.5 241.7)">D2/CTS</text>
<text x="283.5" y="242.9">10K</text>
<text x="295.9" y="243.3">R18</text>
<text x="317.5" y="245.1" transform="rotate(-90 317.5 245.1)">V33</text>
<text x="76.8" y="251.1" transform="rotate(-90 76.8 251.1)">220R</text>
<text x="82.6" y="247.2" transform="rotate(-90 82.6 247.2)">10K</text>
<text x="91.5" y="247.9" transform="rotate(-90 91.5 247.9)">10K</text>
<text x="131.6" y="246.5" transform="rotate(-90 131.6 246.5)">R1</text>
<text x="144.3" y="246.5" transform="rotate(-90 144.3 246.5)">R8</text>
<text x="158.2" y="248.9" transform="rotate(-90 158.2 248.9)">R22</text>
<text x="45.3" y="254.3" transform="rotate(-90 45.3 254.3)">R15</text>
<text x="115.2" y="260.3" transform="rotate(-90 115.2 260.3)">220R</text>
<text x="131.4" y="261.3" transform="rotate(-90 131.4 261.3)">220R</text>
<text x="143.9" y="263.6" transform="rotate(-90 143.9 263.6)">220R</text>
<text x="157.8" y="263.6" transform="rotate(-90 157.8 263.6)">220R</text>
<text x="58" y="269.7" transform="rotate(-90 58 269.7)">0.1uF</text>
<text x="58.4" y="274.7" transform="rotate(-90 58.4 274.7)">C2</text>
<text x="40.2" y="291.3" transform="rotate(-90 40.2 291.3)">0.1uF</text>
<text x="53.3" y="291.8">DP</text>
<text x="40.6" y="296.3" transform="rotate(-90 40.6 296.3)">C4</text>
<text x="53.3" y="296.9">DN</text>
<text x="132.5" y="299.3">R3</text>
<text x="145.4" y="299.5">220R</text>
<text x="154.9" y="296.2">RESET</text>
<text x="27.3" y="302.5">V33M</text>
<text x="27.9" y="308.4">USB5V</text>
<text x="146" y="307.1">MCU_RESET</text>
<text x="163.9" y="308.4">MRST</text>
<text x="480.3" y="308.9">RESET</text>
<text x="439.9" y="314.2">RST</text>
<text x="453.6" y="312.2">RESET</text>
<text x="160" y="320.8" transform="rotate(-90 160 320.8)">4.7K</text>
<text x="168.9" y="320.6" transform="rotate(-90 168.9 320.6)">10K</text>
<text x="37.9" y="325" transform="rotate(-90 37.9 325)">10uF</text>
<text x="54.2" y="325.5" transform="rotate(-90 54.2 325.5)">0.1uF</text>
<text x="38.1" y="331.2" transform="rotate(-90 38.1 331.2)">C23</text>
<text x="54.6" y="331.2" transform="rotate(-90 54.6 331.2)">C21</text>
<text x="159.6" y="333" transform="rotate(-90 159.6 333)">R19</text>
<text x="168.5" y="333" transform="rotate(-90 168.5 333)">R13</text>
<text x="418.3" y="343.6" transform="rotate(-90 418.3 343.6)">TP</text>
<text x="443" y="348">COMPANY:</text>
<text x="140.7" y="360.7">8MHz</text>
<text x="141.2" y="364.2">2</text>
<text x="147.1" y="364.2">1</text>
<text x="443" y="360.7">TITLE:</text>
<text x="141.2" y="366.8">3</text>
<text x="143.1" y="371.9">Y2</text>
<text x="147.1" y="366.8">4</text>
<text x="379.5" y="369.6">DRAWN:</text>
<text x="417.6" y="369.6">DATED:</text>
<text x="93.2" y="372.1" transform="rotate(-90 93.2 372.1)">PA0</text>
<text x="108.5" y="372.1" transform="rotate(-90 108.5 372.1)">PA3</text>
<text x="129.3" y="377.1" transform="rotate(-90 129.3 377.1)">20P C28</text>
<text x="156" y="378.3" transform="rotate(-90 156 378.3)">20P C27</text>
<text x="379.5" y="379.7">CHECKED:</text>
<text x="417.6" y="379.7">DATED:</text>
<text x="453.4" y="381">CODE:</text>
<text x="477.5" y="381">SIZE:</text>
<text x="514.4" y="381">DRAWING NO:</text>
<text x="558.8" y="381">REV:</text>
<text x="379.5" y="389.9">QUALITY CONTROL:</text>
<text x="417.6" y="389.9">DATED:</text>
<text x="379.5" y="400">RELEASED:</text>
<text x="417.6" y="400">DATED:</text>
<text x="443.2" y="403.9">SCALE:</text>
<text x="524.5" y="403.9">SHEET:</text>
<text x="536.2" y="403.9">OF</text>
</g>
</svg>
